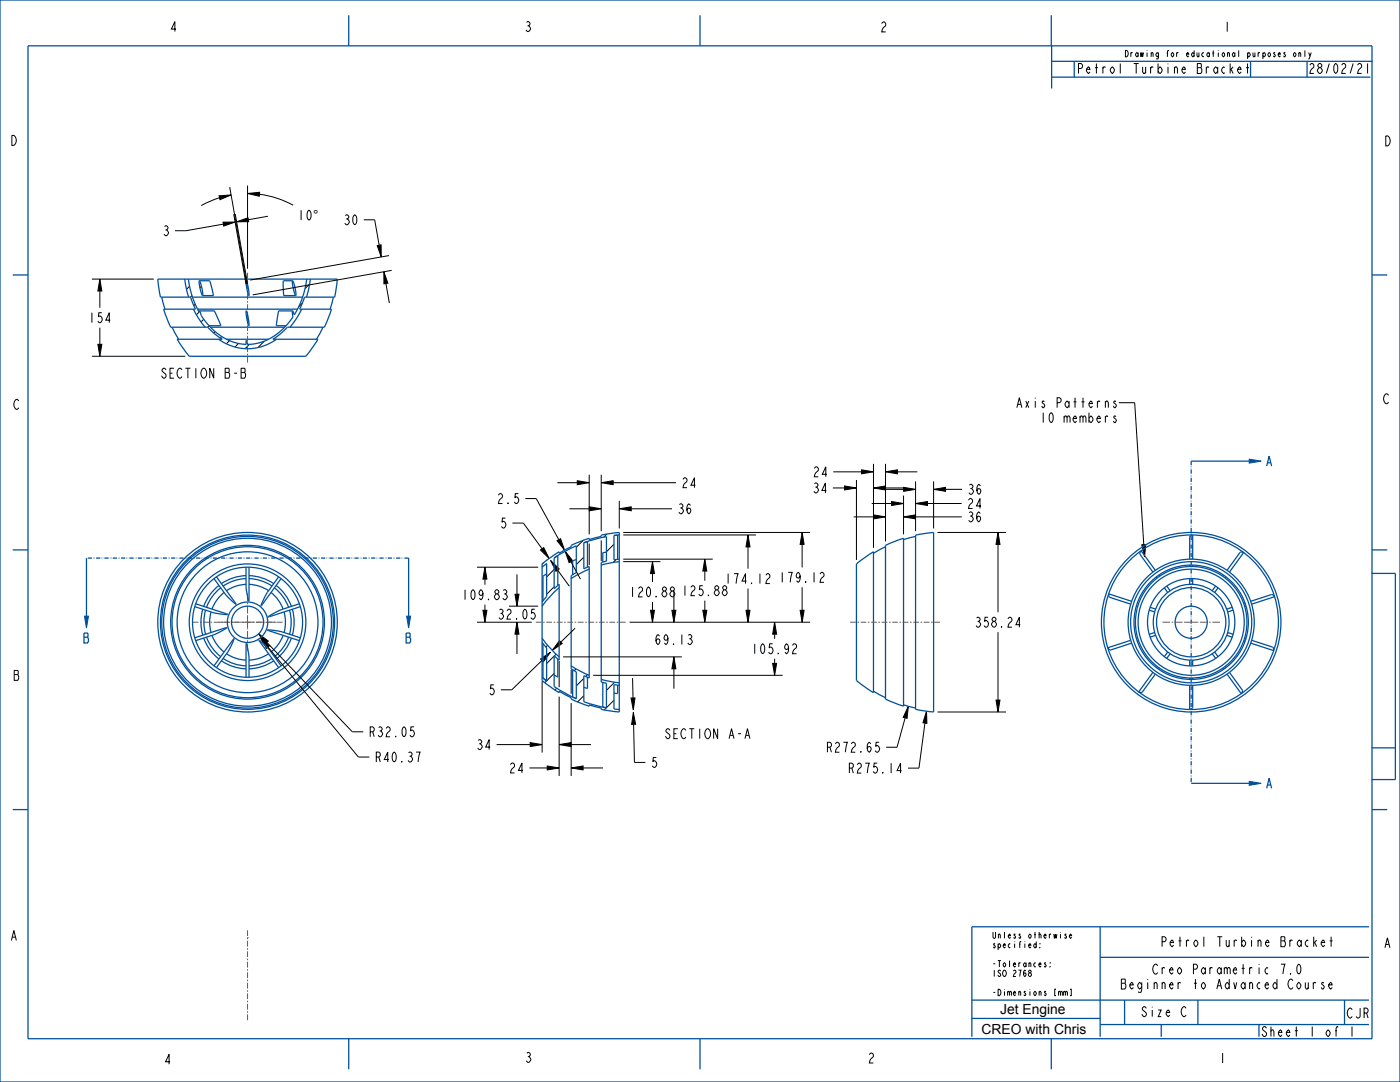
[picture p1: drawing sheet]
<svg xmlns="http://www.w3.org/2000/svg" width="559mm" height="432mm" viewBox="0 0 559 432" stroke-linecap="round" stroke-linejoin="round" font-family="sans-serif">
<path d="M498.6 183.2l4.8 .8-4.8 .8z" fill="#00509b"/>
<path d="M498.6 183.2l4.8 .8-4.8 .8z" fill="none" stroke="#00509b" stroke-width=".4"/>
<path d="M505.6 186l1-4 1 4M506 184.7h1.2" fill="none" stroke="#00509b" stroke-width=".51"/>
<path d="M498.6 311.8l4.8 .8-4.8 .8z" fill="#00509b"/>
<path d="M498.6 311.8l4.8 .8-4.8 .8z" fill="none" stroke="#00509b" stroke-width=".4"/>
<path d="M505.6 314.6l1-4 1 4M506 313.3h1.2" fill="none" stroke="#00509b" stroke-width=".51"/>
<path d="M162.3 245.9h1.6l-.8 4.8z" fill="#00509b"/>
<path d="M162.3 245.9h1.6l-.8 4.8z" fill="none" stroke="#00509b" stroke-width=".4"/>
<path d="M162.1 252.6h1.4l.2 .4-.2 1.3 .4 .7v.9l-.4 .7h-1.4zM162.1 254.3h1.4" fill="none" stroke="#00509b" stroke-width=".51"/>
<path d="M33.7 245.9h1.6l-.8 4.8z" fill="#00509b"/>
<path d="M33.7 245.9h1.6l-.8 4.8z" fill="none" stroke="#00509b" stroke-width=".4"/>
<g fill="none" stroke="#00509b" stroke-width=".51">
<path d="M0 0h558.8v431.8h-558.8zM11.2 18.3h536.4v396.2h-536.4zM139.2 6.1v12.2M279.4 6.1v12.2M419.6 6.1v12.2M419.8 18.2v17.1M419.8 30.8h127.2M419.8 24.5h128.1M5.1 109.7h6.1M63 111.4h71.6l-1 7.2h-12l-2 4.8h12.7l-2.8 7.2h-14.8l-2.7 2.6-3.1 2.2h18l-4.8 6.8h-46.6l-4.8-6.8h18l-3.1-2.2-2.7-2.6h-14.8l-2.8-7.2h12.7l-2-4.8h-12zM64.6 118.6l1.2 4.8M73.7 111.4l1.6 7.2"/>
<path d="M75.2 111.4v.3a35.1 35.1 0 0 0 4.3 12.8l.1-.4M76.8 118.6h44M79.6 112l.2 3 1 3M79.6 112h.1M79.6 112l1 3 .3 3M79.6 112l4.1 .1 1.4 5.9M80.8 118h4.3M80.9 118h-.1M85.1 118h.1M98.3 112.1l.8 2.6 .2 3.3-.8-2.7zM113.1 112l.2 5.9 4.7 .1M113.1 112h.1"/>
<path d="M113.1 112h3.7M116.8 112l.2 3 1 3M116.8 112h.1M116.8 112l1 3 .2 3M118 118h.1M122.4 111.4a34.9 34.9 0 0 1-5 14.3l-.6-1.6M123.9 111.4l-1.6 7.2M133.1 118.6l-1.3 4.8M547.6 109.7h6.1M68.7 130.6l2.6 4.8M77.2 123.4l2.1 3.7 2.6 3.5M78.9 123.4h39.9"/>
<path d="M79.6 124.1h.1M79.6 124.1l.4 .8a22.4 22.4 0 0 0 18.3 12.5v-1.5l.5 1.3a20.5 20.5 0 0 0 16.9-9l1.2-1.7-.1-2.4M79.6 124.1h5.9l2.6 5.9M83.4 130h4.7M84 130.6h29.6M87.2 135.4l2.8 1.6 2.9 1.2 3.1 .8 2.8 .2 2.8-.2 3.1-.8 2.9-1.2 2.8-1.6M88.1 130h.1M90.4 135.4h16.8M98.3 124.1l.8 2.7 .2 3.2-.8-2.7zM111.3 124.1l-1 5.9h3.9M111.3 124.1h.1M111.3 124.1h5.5"/>
<path d="M116.8 124.1h.1M120.4 123.4l-2.1 3.7-2.6 3.5M128.9 130.6l-2.6 4.8M475.5 184h23.1M5.1 219.5h6.1M233 216.6l4.5-1.4 4.6-1v9.8l-2.1 .5v47.7l2.1 .5v9.8M233 216.6v10.4l2.2-.9v44.5l-2.2-.9v10.3l4.5 1.5 4.6 1M233 216.6l1.5-.5v10.2M245.1 213.7v9.7l2.1-.3M245.1 213.7l1.4-.1v9.6M247.2 213.5l-2.1 .2M353.4 217.6l7.2-2.8v67l-7.2-2.8z"/>
<path d="M353.4 218.2l-4.8 2.6M365.4 213.6l7.2-1.1v71.6l-7.2-1zM365.4 214.1l-4.8 1.2M547.6 219.5h6.1M34.5 222.7v23.2M86.4 230.2l7.8 10.9-4-3.6-4.8-6.6M87.4 233.6a18.6 18.6 0 0 0-6.1 8.4M88 232.4h.1M88.1 234.6a17.4 17.4 0 0 0-5.7 7.8M89.4 236.4a15.1 15.1 0 0 0-4.8 6.7M98.2 233.2a15.1 15.1 0 0 0-7.8 2.5M98.2 229.7a18.6 18.6 0 0 0-9.8 3.2"/>
<path d="M98.2 230.9a17.4 17.4 0 0 0-9.1 3M98.2 226.4v8.1l1.1 5.3 .1-13.4M99.4 230.9a17.4 17.4 0 0 1 9.2 3M99.4 229.7a18.6 18.6 0 0 1 9.9 3.2M99.4 233.2a15.1 15.1 0 0 1 7.8 2.5M108.2 236.4a15.1 15.1 0 0 1 4.8 6.7M109.5 234.6a17.4 17.4 0 0 1 5.7 7.8M110.2 233.6a18.6 18.6 0 0 1 6.1 8.4M110.6 233.1h.1M111.2 230.2l-4.7 6.6-2.3 4.9 8-10.8M163.1 222.7v23.2M216.4 225l6.8-4.8v.6l4.8-2.6v-.6l3.1-1.3 4.1-1.5v.5l4.8-1.2v-.5l7.2-1.1v71.6l-7.2-1v-.5l-4.8-1.3v.5l-4.1-1.4-3.1-1.4v-.6l-4.8-2.6v.6l-6.8-4.8z"/>
<path d="M216.4 226.4l1.8-1.5v13.2l-1.8 2.1M216.7 230v9.8M216.7 230h.1M218.2 229l-1.5 1M221.2 222.7l4.3-2.7 4.5-2.2v10.7l-2 1.2v37.2l2 1.2v10.7M221.2 222.7v12.2l2-1.7v30.2l-2-1.7v12.3l4.3 2.6 4.5 2.2M221.2 222.7l1.4-1v11.9M223.2 234.5l-3.6 3.5-3.2 3.9M228.6 223.9v5.4M228.6 223.9h.1M230 223.3l-1.4 .6M235.2 227.1l-7.2 3.8"/>
<path d="M240.6 220.6v3.7M240.6 220.6h.1M242.1 220.4l-1.5 .2M247.2 224.1l-7.2 1.4M341.8 225l6.8-4.8v56.2l-6.8-4.8zM451.7 240l-9.2-2.9 .5 1.3 8.3 2.7M461.1 227.6l-5.7-7.7-.4 1.3 5.2 7.1M461.6 230.2l.3 .5M462.5 229.5l.4 .5M464.7 234.6l1.4 1.8M465.7 233.9l1.3 1.8M474.9 223.1v-8.8l1.1-.7v9.5"/>
<path d="M474.9 225.5v.6M474.9 230.9v2.3M476 225.5v.6M476 230.9v2.3M485.2 233.9l-1.3 1.8M486.2 234.6l-1.4 1.8M488.4 229.5l-.4 .5M489.3 230.2l-.3 .5M489.8 227.6l5.1-7.1h1.4l-5.6 7.8M499.2 240l8.4-2.7 1.1 .8-9.1 3M547.5 228.8h9.4v82.3h-9.4M33.5 252.6h1.4l.2 .4-.2 1.3 .4 .7v.9l-.4 .7h-1.4z"/>
<path d="M33.5 254.3h1.4M77.7 254.5l12.9-4.1-4.7 2.7-7.8 2.6M77.9 242.2h.1M78.1 241l12.8 4.2-5.4-.6-7.8-2.5M80.4 253.7h.1M80.7 241.8h.1M80.9 243.1a18.6 18.6 0 0 0 0 10.4M81.3 254.6a18.6 18.6 0 0 0 6.1 8.4M82.1 243.5a17.4 17.4 0 0 0 0 9.6M82.4 254.3a17.4 17.4 0 0 0 5.7 7.8M84.2 244.2a15.1 15.1 0 0 0 0 8.2M84.6 253.6a15.1 15.1 0 0 0 4.8 6.6"/>
<path d="M113 253.6a15.1 15.1 0 0 1-4.8 6.6M113.4 244.2a15.1 15.1 0 0 1 0 8.2M115.2 254.3a17.4 17.4 0 0 1-5.7 7.8M115.6 243.5a17.4 17.4 0 0 1 0 9.6M116.3 254.6a18.6 18.6 0 0 1-6.1 8.4M116.7 243.1a18.6 18.6 0 0 1 0 10.4M116.9 254.8h.1M117.3 243h.1M119.5 241l-7.7 2.5-4.7 2.7 12.8-4.1M119.9 254.5l-7.8-2.5-5.4-.6 12.8 4.3M216.4 256.4l1.8 2.2v13.2M216.4 254.7l3.2 3.9 3.6 3.5"/>
<path d="M216.7 256.8v13.8l1.5 1.2M451.3 255.5l-9.1 3.1 1.1 .8 8.4-2.7M453.6 241.8l.5 .2M453.9 240.7l.6 .2M454.1 254.6l-.5 .2M454.5 255.8l-.6 .1M458.7 243.5l2.2 .7M459.1 242.4l2.2 .7M460.9 252.4l-2.2 .7M461.3 253.6l-2.2 .7M489.6 253.6l2.2 .7M490 252.4l2.2 .7"/>
<path d="M491.8 242.4l-2.2 .7M492.2 243.5l-2.2 .7M496.4 255.8l.6 .1M496.8 254.6l.5 .2M497 240.7l-.6 .2M497.3 241.8l-.5 .2M499.6 255.5l8.3 2.7 .5 1.3-9.2-2.8M85.4 265.7l8-10.8-2.2 4.9-4.8 6.6M87 263.5h.1M88.4 263.7a18.6 18.6 0 0 0 9.8 3.2M89.1 262.8a17.4 17.4 0 0 0 9.1 2.9M90.4 260.9a15.1 15.1 0 0 0 7.8 2.5"/>
<path d="M98.2 270.3l.1-13.5 1.1 5.3v8.2M107.2 260.9a15.1 15.1 0 0 1-7.8 2.5M108.6 262.8a17.4 17.4 0 0 1-9.2 2.9M109.3 263.7a18.6 18.6 0 0 1-9.9 3.2M109.6 264.2h.1M112.2 265.7l-4.8-6.6-4-3.6 7.8 10.9M216.4 270.3l1.8 1.5M221.2 269.4l1.4 .7M222.6 270.1h.1M222.6 263v7.1M228 265.7l7.2 3.8M228.6 267.3v10.9l1.4 .6"/>
<path d="M233 274.3l1.5 .4M234.5 274.7h.1M234.5 270.3v4.4M240 271.1l7.2 1.4M240.6 272.3v9.9l1.5 .3M245.1 276.6l1.4 .1M246.5 276.7h.1M246.5 273.4v3.3M247.2 273.5l-2.1-.3v9.7l2.1 .2M348.6 275.8l4.8 2.6M460.2 268.3l-5.6 7.8 1.4 .1 5.1-7.2M461.9 266l-.3 .4"/>
<path d="M462.9 266.7l-.4 .4M466.1 260.2l-1.4 1.9M467 260.9l-1.3 1.9M474.9 273.5v9.6l1.1-.8v-8.8M474.9 263.4v2.3M474.9 270.6v.5M476 263.4v2.3M476 270.6v.5M483.9 260.9l1.3 1.9M484.8 260.2l1.4 1.9M488 266.7l.4 .4M489 266l.3 .4"/>
<path d="M490.7 268.3l5.2 7.1-.4 1.3-5.7-7.7M360.6 281.3l4.8 1.3M547.5 298.4h9.4M475.5 312.6h23.1M5.1 323.1h6.1M547.6 323.1h6.1M439.1 369.9v43.8M546.4 369.9h-158.5v43.8M387.9 399.1h158.5M439.1 382h107.3M448.9 399.1v9.8M478.1 399.1v9.8"/>
<path d="M536.7 399.1v9.8M139.2 414.5v12.2M279.4 414.5v12.2M387.9 406.4h51.2M419.6 414.5v12.2M439.1 408.9h107.3M463.5 408.9v4.8"/>
<circle cx="98.8" cy="248.3" r="35.8"/>
<circle cx="98.8" cy="248.3" r="33.5"/>
<circle cx="98.8" cy="248.3" r="34.8"/>
<circle cx="98.8" cy="248.3" r="34.3"/>
<circle cx="98.8" cy="248.3" r="30.7"/>
<circle cx="98.8" cy="248.3" r="28.1"/>
<circle cx="98.8" cy="248.3" r="30.1"/>
<circle cx="98.8" cy="248.3" r="23.3"/>
<circle cx="98.8" cy="248.3" r="22"/>
<circle cx="98.8" cy="248.3" r="8.1"/>
<circle cx="98.8" cy="248.3" r="6.4"/>
<circle cx="475.4" cy="248.3" r="35.8"/>
<circle cx="475.4" cy="248.3" r="34.8"/>
<circle cx="475.4" cy="248.3" r="25.2"/>
<circle cx="475.4" cy="248.3" r="24.2"/>
<circle cx="475.4" cy="248.3" r="22.8"/>
<circle cx="475.4" cy="248.3" r="22.3"/>
<circle cx="475.4" cy="248.3" r="21.2"/>
<circle cx="475.4" cy="248.3" r="17.4"/>
<circle cx="475.4" cy="248.3" r="13.8"/>
<circle cx="475.4" cy="248.3" r="15.1"/>
<circle cx="475.4" cy="248.3" r="6.4"/>
</g>
<path d="M475.5 184v128.6M163.1 222.7h-128.6" fill="none" stroke="#00509b" stroke-width=".51" stroke-dasharray="1.7 .5 .2 .3 .2 .5" stroke-linecap="butt"/>
<g fill="none" stroke="#000" stroke-width=".4">
<path d="M523.4 21l-.5 1.5M87.4 78.1l4.8-.3-4.4 1.9zM87.6 78.9l-3.3 1.2-4 1.9M91.7 74.7l6.8 38.7M98.8 77.2l4.8-.5-.1 1.6zM98.8 74v33.3M103.6 77.5l6.9 1.6 6.5 2.8M89 88.7l4.8-.1-4.5 1.6zM89.2 89.4l-15 2.7h-4.4M93.3 85.5l4.9 28M93.9 85.4l4.9 28M94.4 88.5l4.6-1.6 .3 1.6z"/>
<path d="M106.9 86.3l-7.8 1.4M145.2 87.7h4.4l1.7 10.2M150.6 98l1.5-.3 .1 4.8zM36.7 111.4h24.7M39.9 111.4l.7 4.7h-1.5zM39.9 116.1v6.7M73.8 111.4h.1M75.7 114.2l-1.3 1.3M76.6 118l-.6 .6M80.4 114.2l-.6 .6M99 114.4l-.5 .5M117.7 114.6l-.6 .6"/>
<path d="M123.6 113.4l-1.9 1.8M153.2 108.5l1.6 4.5-1.5 .3zM154 113.1l1.4 7.9M155.3 102l-55.5 9.8M156.3 107.9l-55.4 9.8M39.1 137.4h1.5l-.7 4.8zM39.9 130.8v6.6M77.9 121.4l-.6 .6M79.7 124.3l-1.3 1.3M81.3 127.4l-1.1 1.1M83.4 130l-.6 .6M85.8 132.3l-.5 .6"/>
<path d="M87.5 135.4l-.1 .1M88.5 134.3l-.6 .6M91.6 135.9l-1.3 1.3M95.2 137.1l-1.4 1.4M98.5 124.4l-.3 .2M99.3 128.2l-.5 .5M99.5 137.4l-1.7 1.7M105.5 136.1l-2.6 2.6M117.1 124.6l-.4 .4M120.7 121l-1.5 1.4M36.7 142.2h37.2M446.6 160.7h6.3l3.6 56.7"/>
<path d="M209.7 199h4.3l9 16.4M222.5 192.6h7.9M230.4 191.8l4.8 .8-4.8 .8zM235.2 189.5v23.7M240 192.6l4.7-.8v1.6zM240 189.5v22.5M244.7 192.6h25.1M247.2 199.9v11M332.4 194.7h4.7M332.6 188.3h11.3M337.1 193.9l4.7 .8-4.7 .8zM341.8 191.6v31.9"/>
<path d="M343.9 187.5l4.7 .8-4.7 .8zM348.6 194.7l4.8-.8v1.6zM348.6 185.1v33.5M352.7 195.3h8M353.4 194.7h7.9M353.4 188.3l4.8-.8v1.6zM353.4 185.1v30.9M358.2 188.3h7.9M360.6 197.8v15.4M360.7 194.5l4.7 .8-4.7 .8zM365.4 192.1v19.9M372.6 195.3l4.8-.8v1.6z"/>
<path d="M372.6 192.1v18.8M377.4 195.3h6.6M204.5 208.7h4.4l7.5 10.3M215.7 219.5l1.3-1 2.2 4.4zM222.3 215.8l1.4-.8 1.6 4.5zM225.6 220l3 3.8-1.4 .7zM227.3 203.1h7.9M232.8 215.6l-2.8 2.8M235.2 216.9v8.6M235.2 202.3l4.8 .8-4.8 .7zM240 215.7v8.2M242.2 213.1l-1.2 1.3"/>
<path d="M245.1 217.2l-3 3M247.2 203.1l4.7-.8v1.5zM248.8 212.5h74.5M248.8 213.5h52.9M251.9 203.1h16.3M298.6 213.5l.8 4.8h-1.6zM298.6 218.3v8.6M320.2 212.5l.8 4.8h-1.6zM320.2 217.3v9.1M340.7 206.3h8M347.9 200.9h8M348.7 205.5l4.7 .8-4.7 .8z"/>
<path d="M355.9 200.1l4.7 .8-4.7 .8zM360.6 206.3l4.8-.8v1.6zM365.4 206.3h18.5M365.4 200.9l4.8-.8v1.6zM370.2 200.9h13.6M374.2 212.5h27.3M398.3 212.5l.8 4.8h-1.5zM398.3 217.3v27M455.7 217.4l1.6-.1-.5 4.8zM190.4 226.4h24.4M193.6 226.4l.7 4.7h-1.5zM193.6 231.1v2.3"/>
<path d="M205.5 237.1h1.6l-.8 4.8zM206.3 229.2v7.9M216.9 224.6l-.5 .5M219.8 223.7l3.4 3.4-1.3 .9zM221.2 227.2l-3 3.1M221.2 234.2l-3 3M222.6 227.5l4.6 6.4M227.9 224.2l3.8 6.9M233 222.3l-3 3M235.2 227.1l-.1 .1M245.9 223.3l-1.2 1.2M248.8 224.1h14.8"/>
<path d="M248.8 223.1h35.7M260.4 224.1l.8 4.8h-1.6zM260.4 228.9v3.4M269 235.6v8M281.3 223.1l.8 4.8h-1.6zM281.3 227.9v3.9M281.3 239.7v3.9M298.6 234.9v8.7M320.2 234.4v9.2M103.2 253l3.9 2.8-1.1 1.1zM103.9 254.6l3.7 3.1-1.3 1zM106.5 256.4l34.1 35.6h4.4"/>
<path d="M107 258.2l36.1 43.9h4.3M190.4 248.3h21.9M192.8 243.6h1.5l-.7 4.7zM193.6 241.3v2.3M203.2 241.9h11.6M206.3 248.3l.8 4.8h-1.6zM206.3 253.1v7.9M218.6 257.5l-.7 .7M223.3 255.7l1.1 1.1-4 2.8zM229.5 250.7l-5.6 5.5M251.3 248.3h72M259.6 243.6h1.6l-.8 4.7z"/>
<path d="M260.4 240.2v3.4M268.2 243.6h1.6l-.8 4.7zM280.5 243.6h1.6l-.8 4.7zM297.8 243.6h1.6l-.8 4.7zM309.2 248.3l.8 4.8h-1.6zM309.2 253.1v1.8M319.4 243.6h1.6l-.8 4.7zM398.3 252.3v27.1M215.8 263l3.9-2.7-2.8 3.8zM216.3 263.6l-12 11.7h-4.4M216.4 271.9v28.4M221.2 268.7l-3.7 3.8"/>
<path d="M222 261l-3.8 3.8M222.2 274.6l-.7 .8M223.2 263.7v10.6M223.2 278v31.6M224.8 262.1h47.4M226.6 277.2l-.4 .4M228 267.3v9.6M229.9 266.9l-.7 .8M233 270.7l-3 3M233 277.6l-2.5 2.5M234.5 269.2l-.7 .8M236.8 269.5h75.6"/>
<path d="M245.1 279.4l-3.9 3.9M245.3 272.3l-3.2 3.2M251.9 278.6l1.6-.1-.7 4.8zM252.5 270.6l.2 7.9M269 262.1l.8 4.8h-1.6zM269 266.9v7.9M308.4 264.7h1.6l-.8 4.8zM309.2 262.9v1.8M397.6 279.4h1.5l-.8 4.7zM198.2 297.2h13.4M211.6 296.4l4.8 .8-4.8 .7zM223.2 297.2l4.7-.8v1.5z"/>
<path d="M227.9 297.2h8M228 280.6v29M236.4 281.2l-.4 .4M252.8 284.3l.9 4.7-1.6 .1zM252.9 289.1l.3 15.2h4.4M361.3 286.5l-3.2 11.7h-4.4M362.6 281.9l-.5 4.8-1.6-.5zM369.2 288.6l-2.4 17.9h-4.4M369.8 283.8l.2 4.9-1.6-.2zM374.2 284.1h27.3M211.3 306.5h7.1M218.4 305.7l4.8 .8-4.8 .8z"/>
<path d="M228 306.5l4.7-.8v1.6zM232.7 306.5h8"/>
</g>
<g fill="#000">
<path d="M87.4 78.1l4.8-.3-4.4 1.9zM98.8 77.2l4.8-.5-.1 1.6zM89 88.7l4.8-.1-4.5 1.6zM94.4 88.5l4.6-1.6 .3 1.6zM39.9 111.4l.7 4.7h-1.5zM150.6 98l1.5-.3 .1 4.8zM153.2 108.5l1.6 4.5-1.5 .3zM39.1 137.4h1.5l-.7 4.8zM230.4 191.8l4.8 .8-4.8 .8zM240 192.6l4.7-.8v1.6zM337.1 193.9l4.7 .8-4.7 .8zM343.9 187.5l4.7 .8-4.7 .8z"/>
<path d="M348.6 194.7l4.8-.8v1.6zM353.4 188.3l4.8-.8v1.6zM360.7 194.5l4.7 .8-4.7 .8zM372.6 195.3l4.8-.8v1.6zM222.3 215.8l1.4-.8 1.6 4.5zM225.6 220l3 3.8-1.4 .7zM235.2 202.3l4.8 .8-4.8 .7zM247.2 203.1l4.7-.8v1.5zM298.6 213.5l.8 4.8h-1.6zM320.2 212.5l.8 4.8h-1.6zM348.7 205.5l4.7 .8-4.7 .8zM355.9 200.1l4.7 .8-4.7 .8z"/>
<path d="M360.6 206.3l4.8-.8v1.6zM365.4 200.9l4.8-.8v1.6zM398.3 212.5l.8 4.8h-1.5zM193.6 226.4l.7 4.7h-1.5zM215.7 219.5l1.3-1 2.2 4.4zM219.8 223.7l3.4 3.4-1.3 .9zM260.4 224.1l.8 4.8h-1.6zM281.3 223.1l.8 4.8h-1.6zM455.7 217.4l1.6-.1-.5 4.8zM103.2 253l3.9 2.8-1.1 1.1zM103.9 254.6l3.7 3.1-1.3 1zM192.8 243.6h1.5l-.7 4.7z"/>
<path d="M206.3 248.3l.8 4.8h-1.6zM205.5 237.1h1.6l-.8 4.8zM223.3 255.7l1.1 1.1-4 2.8zM259.6 243.6h1.6l-.8 4.7zM268.2 243.6h1.6l-.8 4.7zM280.5 243.6h1.6l-.8 4.7zM297.8 243.6h1.6l-.8 4.7zM309.2 248.3l.8 4.8h-1.6zM319.4 243.6h1.6l-.8 4.7zM215.8 263l3.9-2.7-2.8 3.8zM269 262.1l.8 4.8h-1.6zM308.4 264.7h1.6l-.8 4.8z"/>
<path d="M211.6 296.4l4.8 .8-4.8 .7zM223.2 297.2l4.7-.8v1.5zM251.9 278.6l1.6-.1-.7 4.8zM252.8 284.3l.9 4.7-1.6 .1zM362.6 281.9l-.5 4.8-1.6-.5zM369.8 283.8l.2 4.9-1.6-.2zM397.6 279.4h1.5l-.8 4.7zM218.4 305.7l4.8 .8-4.8 .8zM228 306.5l4.7-.8v1.6z"/>
</g>
<g fill="none" stroke="#785055" stroke-width=".4">
<path d="M98.8 108.8v2.3M98.8 111.8v.6M98.8 113v2.3M98.8 116v.6M98.8 117.2v2.3M98.8 120.2v.6M98.8 121.4v2.3M98.8 124.4v.6M98.8 125.6v2.3M98.8 128.6v.6M98.8 129.8v2.3M98.8 132.8v.6"/>
<path d="M98.8 134v2.3M98.8 137v.6M98.8 138.2v2.3M98.8 141.2v.6M98.8 142.4v2.3M98.8 236.8v3.1M76.9 248.3h2.3M79.8 248.3h.7M81.1 248.3h2.3M84 248.3h.7M85.3 248.3h6.5M92.3 248.3h9.4"/>
<path d="M98.8 240.5v.6M98.8 241.8v3M98.8 245.5v5.7M98.8 251.8v3.1M98.8 255.5v.6M98.8 256.8v3M102.1 248.3h3.6M106 248.3h4.3M110.5 248.3h2.3M213.8 248.3h2.3M216.8 248.3h.6M218 248.3h2.3"/>
<path d="M221 248.3h.6M222.2 248.3h2.3M225.2 248.3h.6M226.4 248.3h2.3M229.4 248.3h.6M230.6 248.3h2.3M233.6 248.3h.6M234.8 248.3h2.3M237.8 248.3h.6M239 248.3h2.3M242 248.3h.6M243.2 248.3h2.3"/>
<path d="M246.2 248.3h.6M247.4 248.3h2.3M339.3 248.3h2.3M342.2 248.3h.7M343.5 248.3h2.3M346.4 248.3h.7M347.7 248.3h2.3M350.6 248.3h.7M351.9 248.3h2.3M354.8 248.3h.7M356.1 248.3h2.3M359 248.3h.7"/>
<path d="M360.3 248.3h2.3M363.2 248.3h.7M364.5 248.3h2.3M367.4 248.3h.7M368.7 248.3h2.3M371.6 248.3h.7M372.9 248.3h2.3M464 248.3h3M467.6 248.3h.7M468.9 248.3h3.1M472.6 248.3h5.7M478.9 248.3h3.1"/>
<path d="M482.6 248.3h.7M483.9 248.3h3M98.8 374.2h.1M98.8 371.2v2.3M98.8 374.2v.6M98.8 375.4v2.3M98.8 378.4v.6M98.8 379.6v2.3M98.8 382.6v.6M98.8 383.8v2.3M98.8 386.8v.6M98.8 388v2.3"/>
<path d="M98.8 391v.6M98.8 392.2v2.3M98.8 395.2v.6M98.8 396.4v2.3M98.8 399.4v.6M98.8 400.6v2.3M98.8 403.6v.6M98.8 404.8v2.3"/>
</g>
<g font-size="5.5">
<text x="124.9" y="87.9">°</text>
<text x="399.2" y="404.6">Jet Engine</text>
<text x="391.8" y="412.6">CREO with Chris</text>
</g>
<g font-size="5.2">
<text x="67.6" y="12.6">4</text>
<text x="209.2" y="12.6">3</text>
<text x="351.1" y="12.7">2</text>
<text x="488.2" y="12.6">1</text>
<text x="3.9" y="58">D</text>
<text x="552.3" y="58.2">D</text>
<text x="118.6" y="87.9">10°</text>
<text x="136.9" y="89.7">30</text>
<text x="64.7" y="94.1">3</text>
<text x="35.1" y="128.8">154</text>
<text x="64.5" y="150.9">SECTION</text>
<text x="89.5" y="150.9">B-B</text>
<text x="551.8" y="161.1">C</text>
<text x="5.1" y="163.4">C</text>
<text x="405.3" y="162.7">Axis Patterns</text>
<text x="414.8" y="168.7">10 members</text>
<text x="324.3" y="190.3">24</text>
<text x="271.8" y="194.6">24</text>
<text x="324.1" y="196.7">34</text>
<text x="386" y="197.3">36</text>
<text x="198.2" y="200.9">2.5</text>
<text x="385.8" y="202.9">24</text>
<text x="270.2" y="205">36</text>
<text x="385.9" y="208.3">36</text>
<text x="199.4" y="210.7">5</text>
<text x="289" y="232.9">174.12</text>
<text x="310.6" y="232.4">179.12</text>
<text x="184" y="239.3">109.83</text>
<text x="250.9" y="238.2">120.88</text>
<text x="271.8" y="237.7">125.88</text>
<text x="198.4" y="247.1">32.05</text>
<text x="388.8" y="250.3">358.24</text>
<text x="261" y="257.2">69.13</text>
<text x="299.7" y="260.9">105.92</text>
<text x="5.1" y="271.5">B</text>
<text x="194.7" y="277.3">5</text>
<text x="147" y="294">R32.05</text>
<text x="189.9" y="299.1">34</text>
<text x="265.6" y="294.8">SECTION A-A</text>
<text x="149.4" y="304.1">R40.37</text>
<text x="329.5" y="300.2">R272.65</text>
<text x="203" y="308.5">24</text>
<text x="259.6" y="306.3">5</text>
<text x="338.2" y="308.5">R275.14</text>
<text x="3.9" y="375.3">A</text>
<text x="463" y="377.8">Petrol Turbine Bracket</text>
<text x="552.2" y="378.2">A</text>
<text x="460.4" y="388.8">Creo Parametric 7.0</text>
<text x="448.1" y="394.7">Beginner to Advanced Course</text>
<text x="455.2" y="405.7">Size C</text>
<text x="537.3" y="406.3">CJR</text>
<text x="65.3" y="424.7">4</text>
<text x="209.3" y="424">3</text>
<text x="346.2" y="424.2">2</text>
<text x="486.4" y="424.2">1</text>
</g>
<g font-size="5.2" fill="#00509b">
<text x="429.7" y="29.3">Petrol Turbine Bracket</text>
<text x="522" y="29.3">28/02/21</text>
<text x="503.1" y="413.7">Sheet 1 of 1</text>
</g>
<g font-size="3.3">
<text x="448.7" y="22.7">Drawing for educational purposes only</text>
<text x="395.8" y="374.5">Unless otherwise</text>
<text x="395.8" y="378.3">specified:</text>
<text x="395.8" y="385.9">-Tolerances:</text>
<text x="395.8" y="389.7">ISO 2768</text>
<text x="395.8" y="397.3">-Dimensions [mm]</text>
</g>
</svg>
